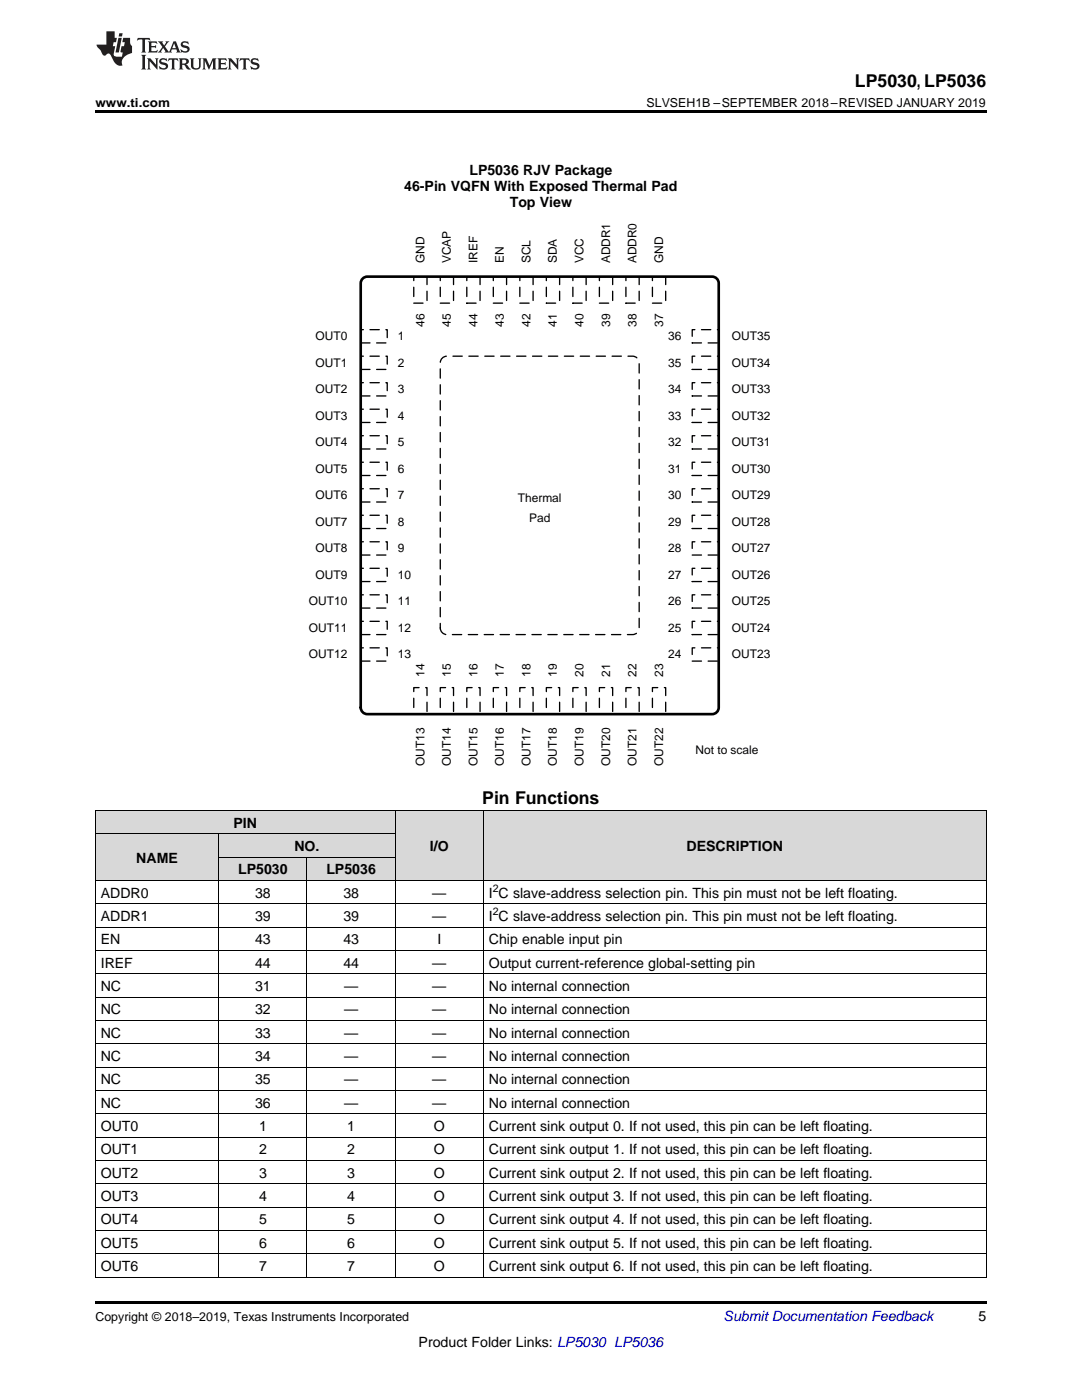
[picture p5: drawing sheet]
<svg xmlns="http://www.w3.org/2000/svg" width="216mm" height="279mm" viewBox="0 0 216 279" stroke-linecap="round" stroke-linejoin="round" font-family="sans-serif">
<g fill="#d8d8d8">
<path d="M78.9 161.8h17.6v14h-17.6z"/>
<path d="M96.5 161.8h100.3v14h-100.3z"/>
<path d="M19 166.4h24.7v9.4h-24.7z"/>
<path d="M43.7 171.1h17.6v4.7h-17.6z"/>
<path d="M61.3 171.1h17.6v4.7h-17.6z"/>
<path d="M43.7 166.4h17.6v4.7h-17.6z"/>
<path d="M61.3 166.4h17.6v4.7h-17.6z"/>
<path d="M19 161.8h24.7v4.6h-24.7z"/>
<path d="M43.7 161.8h17.6v4.6h-17.6z"/>
<path d="M61.3 161.8h17.6v4.6h-17.6z"/>
</g>
<path d="M19 259.7h177.8v.5h-177.8z" fill="#000"/>
<g fill="none" stroke="#000" stroke-width=".2">
<path d="M19 175.7h177.8M19 166.4h59.9M19 161.7h177.8M19.1 161.7v93.2M43.6 166.4v88.5M43.7 171h35.2M61.2 171.1v83.8M78.8 161.7v93.2M96.4 161.7v93.2M196.8 161.7v93.2M19 199h177.8M19 194.3h177.8"/>
<path d="M19 189.7h177.8M19 185h177.8M19 180.4h177.8M19 217.6h177.8M19 213h177.8M19 208.3h177.8M19 203.6h177.8M19 236.2h177.8M19 231.6h177.8M19 226.9h177.8M19 222.3h177.8M19 254.9h177.8"/>
<path d="M19 250.2h177.8M19 245.6h177.8M19 240.9h177.8"/>
</g>
<path d="M87.9 125.3a1.32 1.32 0 0 0 1.3 1.3h37a1.32 1.32 0 0 0 1.3-1.3v-52.9a1.32 1.32 0 0 0-1.3-1.3h-37a1.32 1.32 0 0 0-1.3 1.3v52.9" fill="none" stroke="#000" stroke-width=".26" stroke-dasharray="1.9 1.3"/>
<path d="M72 65.8h5.3v2.6h-5.3z" fill-rule="evenodd" fill="#fff"/>
<path d="M72 65.8h5.3v2.6h-5.3z" fill="none" stroke="#000" stroke-width=".26" stroke-dasharray="1.9 1.3"/>
<path d="M72 71.1h5.3v2.6h-5.3z" fill-rule="evenodd" fill="#fff"/>
<path d="M72 71.1h5.3v2.6h-5.3z" fill="none" stroke="#000" stroke-width=".26" stroke-dasharray="1.9 1.3"/>
<path d="M72 76.4h5.3v2.6h-5.3z" fill-rule="evenodd" fill="#fff"/>
<path d="M72 76.4h5.3v2.6h-5.3z" fill="none" stroke="#000" stroke-width=".26" stroke-dasharray="1.9 1.3"/>
<path d="M72 81.7h5.3v2.6h-5.3z" fill-rule="evenodd" fill="#fff"/>
<path d="M72 81.7h5.3v2.6h-5.3z" fill="none" stroke="#000" stroke-width=".26" stroke-dasharray="1.9 1.3"/>
<path d="M72 87h5.3v2.6h-5.3z" fill-rule="evenodd" fill="#fff"/>
<path d="M72 87h5.3v2.6h-5.3z" fill="none" stroke="#000" stroke-width=".26" stroke-dasharray="1.9 1.3"/>
<path d="M72 92.2h5.3v2.7h-5.3z" fill-rule="evenodd" fill="#fff"/>
<path d="M72 92.2h5.3v2.7h-5.3z" fill="none" stroke="#000" stroke-width=".26" stroke-dasharray="1.9 1.3"/>
<path d="M72 97.5h5.3v2.7h-5.3z" fill-rule="evenodd" fill="#fff"/>
<path d="M72 97.5h5.3v2.7h-5.3z" fill="none" stroke="#000" stroke-width=".26" stroke-dasharray="1.9 1.3"/>
<path d="M72 102.8h5.3v2.7h-5.3z" fill-rule="evenodd" fill="#fff"/>
<path d="M72 102.8h5.3v2.7h-5.3z" fill="none" stroke="#000" stroke-width=".26" stroke-dasharray="1.9 1.3"/>
<path d="M72 108.1h5.3v2.7h-5.3z" fill-rule="evenodd" fill="#fff"/>
<path d="M72 108.1h5.3v2.7h-5.3z" fill="none" stroke="#000" stroke-width=".26" stroke-dasharray="1.9 1.3"/>
<path d="M72 113.4h5.3v2.7h-5.3z" fill-rule="evenodd" fill="#fff"/>
<path d="M72 113.4h5.3v2.7h-5.3z" fill="none" stroke="#000" stroke-width=".26" stroke-dasharray="1.9 1.3"/>
<path d="M72 118.7h5.3v2.7h-5.3z" fill-rule="evenodd" fill="#fff"/>
<path d="M72 118.7h5.3v2.7h-5.3z" fill="none" stroke="#000" stroke-width=".26" stroke-dasharray="1.9 1.3"/>
<path d="M72 124h5.3v2.6h-5.3z" fill-rule="evenodd" fill="#fff"/>
<path d="M72 124h5.3v2.6h-5.3z" fill="none" stroke="#000" stroke-width=".26" stroke-dasharray="1.9 1.3"/>
<path d="M72 129.3h5.3v2.6h-5.3z" fill-rule="evenodd" fill="#fff"/>
<path d="M72 129.3h5.3v2.6h-5.3z" fill="none" stroke="#000" stroke-width=".26" stroke-dasharray="1.9 1.3"/>
<path d="M82.6 137.2h2.6v5.3h-2.6z" fill-rule="evenodd" fill="#fff"/>
<path d="M82.6 137.2h2.6v5.3h-2.6z" fill="none" stroke="#000" stroke-width=".26" stroke-dasharray="1.9 1.3"/>
<path d="M87.9 137.2h2.6v5.3h-2.6z" fill-rule="evenodd" fill="#fff"/>
<path d="M87.9 137.2h2.6v5.3h-2.6z" fill="none" stroke="#000" stroke-width=".26" stroke-dasharray="1.9 1.3"/>
<path d="M93.1 137.2h2.7v5.3h-2.7z" fill-rule="evenodd" fill="#fff"/>
<path d="M93.1 137.2h2.7v5.3h-2.7z" fill="none" stroke="#000" stroke-width=".26" stroke-dasharray="1.9 1.3"/>
<path d="M98.4 137.2h2.7v5.3h-2.7z" fill-rule="evenodd" fill="#fff"/>
<path d="M98.4 137.2h2.7v5.3h-2.7z" fill="none" stroke="#000" stroke-width=".26" stroke-dasharray="1.9 1.3"/>
<path d="M103.7 137.2h2.7v5.3h-2.7z" fill-rule="evenodd" fill="#fff"/>
<path d="M103.7 137.2h2.7v5.3h-2.7z" fill="none" stroke="#000" stroke-width=".26" stroke-dasharray="1.9 1.3"/>
<path d="M109 137.2h2.7v5.3h-2.7z" fill-rule="evenodd" fill="#fff"/>
<path d="M109 137.2h2.7v5.3h-2.7z" fill="none" stroke="#000" stroke-width=".26" stroke-dasharray="1.9 1.3"/>
<path d="M114.3 137.2h2.7v5.3h-2.7z" fill-rule="evenodd" fill="#fff"/>
<path d="M114.3 137.2h2.7v5.3h-2.7z" fill="none" stroke="#000" stroke-width=".26" stroke-dasharray="1.9 1.3"/>
<path d="M119.6 137.2h2.6v5.3h-2.6z" fill-rule="evenodd" fill="#fff"/>
<path d="M119.6 137.2h2.6v5.3h-2.6z" fill="none" stroke="#000" stroke-width=".26" stroke-dasharray="1.9 1.3"/>
<path d="M124.9 137.2h2.6v5.3h-2.6z" fill-rule="evenodd" fill="#fff"/>
<path d="M124.9 137.2h2.6v5.3h-2.6z" fill="none" stroke="#000" stroke-width=".26" stroke-dasharray="1.9 1.3"/>
<path d="M130.2 137.2h2.6v5.3h-2.6z" fill-rule="evenodd" fill="#fff"/>
<path d="M130.2 137.2h2.6v5.3h-2.6z" fill="none" stroke="#000" stroke-width=".26" stroke-dasharray="1.9 1.3"/>
<path d="M138.1 129.3h5.3v2.6h-5.3z" fill-rule="evenodd" fill="#fff"/>
<path d="M138.1 129.3h5.3v2.6h-5.3z" fill="none" stroke="#000" stroke-width=".26" stroke-dasharray="1.9 1.3"/>
<path d="M138.1 124h5.3v2.6h-5.3z" fill-rule="evenodd" fill="#fff"/>
<path d="M138.1 124h5.3v2.6h-5.3z" fill="none" stroke="#000" stroke-width=".26" stroke-dasharray="1.9 1.3"/>
<path d="M138.1 118.7h5.3v2.7h-5.3z" fill-rule="evenodd" fill="#fff"/>
<path d="M138.1 118.7h5.3v2.7h-5.3z" fill="none" stroke="#000" stroke-width=".26" stroke-dasharray="1.9 1.3"/>
<path d="M138.1 113.4h5.3v2.7h-5.3z" fill-rule="evenodd" fill="#fff"/>
<path d="M138.1 113.4h5.3v2.7h-5.3z" fill="none" stroke="#000" stroke-width=".26" stroke-dasharray="1.9 1.3"/>
<path d="M138.1 108.1h5.3v2.7h-5.3z" fill-rule="evenodd" fill="#fff"/>
<path d="M138.1 108.1h5.3v2.7h-5.3z" fill="none" stroke="#000" stroke-width=".26" stroke-dasharray="1.9 1.3"/>
<path d="M138.1 102.8h5.3v2.7h-5.3z" fill-rule="evenodd" fill="#fff"/>
<path d="M138.1 102.8h5.3v2.7h-5.3z" fill="none" stroke="#000" stroke-width=".26" stroke-dasharray="1.9 1.3"/>
<path d="M138.1 97.5h5.3v2.7h-5.3z" fill-rule="evenodd" fill="#fff"/>
<path d="M138.1 97.5h5.3v2.7h-5.3z" fill="none" stroke="#000" stroke-width=".26" stroke-dasharray="1.9 1.3"/>
<path d="M138.1 92.2h5.3v2.7h-5.3z" fill-rule="evenodd" fill="#fff"/>
<path d="M138.1 92.2h5.3v2.7h-5.3z" fill="none" stroke="#000" stroke-width=".26" stroke-dasharray="1.9 1.3"/>
<path d="M138.1 87h5.3v2.6h-5.3z" fill-rule="evenodd" fill="#fff"/>
<path d="M138.1 87h5.3v2.6h-5.3z" fill="none" stroke="#000" stroke-width=".26" stroke-dasharray="1.9 1.3"/>
<path d="M138.1 81.7h5.3v2.6h-5.3z" fill-rule="evenodd" fill="#fff"/>
<path d="M138.1 81.7h5.3v2.6h-5.3z" fill="none" stroke="#000" stroke-width=".26" stroke-dasharray="1.9 1.3"/>
<path d="M138.1 76.4h5.3v2.6h-5.3z" fill-rule="evenodd" fill="#fff"/>
<path d="M138.1 76.4h5.3v2.6h-5.3z" fill="none" stroke="#000" stroke-width=".26" stroke-dasharray="1.9 1.3"/>
<path d="M138.1 71.1h5.3v2.6h-5.3z" fill-rule="evenodd" fill="#fff"/>
<path d="M138.1 71.1h5.3v2.6h-5.3z" fill="none" stroke="#000" stroke-width=".26" stroke-dasharray="1.9 1.3"/>
<path d="M138.1 65.8h5.3v2.6h-5.3z" fill-rule="evenodd" fill="#fff"/>
<path d="M138.1 65.8h5.3v2.6h-5.3z" fill="none" stroke="#000" stroke-width=".26" stroke-dasharray="1.9 1.3"/>
<path d="M130.2 55.2h2.6v5.3h-2.6z" fill-rule="evenodd" fill="#fff"/>
<path d="M130.2 55.2h2.6v5.3h-2.6z" fill="none" stroke="#000" stroke-width=".26" stroke-dasharray="1.9 1.3"/>
<path d="M124.9 55.2h2.6v5.3h-2.6z" fill-rule="evenodd" fill="#fff"/>
<path d="M124.9 55.2h2.6v5.3h-2.6z" fill="none" stroke="#000" stroke-width=".26" stroke-dasharray="1.9 1.3"/>
<path d="M119.6 55.2h2.6v5.3h-2.6z" fill-rule="evenodd" fill="#fff"/>
<path d="M119.6 55.2h2.6v5.3h-2.6z" fill="none" stroke="#000" stroke-width=".26" stroke-dasharray="1.9 1.3"/>
<path d="M114.3 55.2h2.7v5.3h-2.7z" fill-rule="evenodd" fill="#fff"/>
<path d="M114.3 55.2h2.7v5.3h-2.7z" fill="none" stroke="#000" stroke-width=".26" stroke-dasharray="1.9 1.3"/>
<path d="M109 55.2h2.7v5.3h-2.7z" fill-rule="evenodd" fill="#fff"/>
<path d="M109 55.2h2.7v5.3h-2.7z" fill="none" stroke="#000" stroke-width=".26" stroke-dasharray="1.9 1.3"/>
<path d="M103.7 55.2h2.7v5.3h-2.7z" fill-rule="evenodd" fill="#fff"/>
<path d="M103.7 55.2h2.7v5.3h-2.7z" fill="none" stroke="#000" stroke-width=".26" stroke-dasharray="1.9 1.3"/>
<path d="M98.4 55.2h2.7v5.3h-2.7z" fill-rule="evenodd" fill="#fff"/>
<path d="M98.4 55.2h2.7v5.3h-2.7z" fill="none" stroke="#000" stroke-width=".26" stroke-dasharray="1.9 1.3"/>
<path d="M93.1 55.2h2.7v5.3h-2.7z" fill-rule="evenodd" fill="#fff"/>
<path d="M93.1 55.2h2.7v5.3h-2.7z" fill="none" stroke="#000" stroke-width=".26" stroke-dasharray="1.9 1.3"/>
<path d="M87.9 55.2h2.6v5.3h-2.6z" fill-rule="evenodd" fill="#fff"/>
<path d="M87.9 55.2h2.6v5.3h-2.6z" fill="none" stroke="#000" stroke-width=".26" stroke-dasharray="1.9 1.3"/>
<path d="M82.6 55.2h2.6v5.3h-2.6z" fill-rule="evenodd" fill="#fff"/>
<path d="M82.6 55.2h2.6v5.3h-2.6z" fill="none" stroke="#000" stroke-width=".26" stroke-dasharray="1.9 1.3"/>
<path d="M72.5 55.5l.8-.3h68.8a1.32 1.32 0 0 1 1.3 1.3v84.7a1.32 1.32 0 0 1-1.3 1.3h-68.8a1.32 1.32 0 0 1-1.3-1.3v-84.7v-.4z" fill="none" stroke="#000" stroke-width=".53"/>
<path d="M19 22h177.8v.5h-177.8z" fill="#000"/>
<g fill="#231f20">
<path d="M27.5 7.6l-.1 .5 .4-.2h.6v.1v2.1l-.2 .4h1l-.3-.4v-2.1l.1-.1h.5l.5 .2-.2-.5zM29.5 8.3l.2 .3v1.5l-.2 .4h1.8l.2-.6a1.04 1.04 0 0 1-1.3 .2v-.7h.6l.3 .2v-.6l-.3 .2h-.6v-.6l.8-.1 .4 .3-.2-.5zM31.5 8.3l.9 1.1-.9 1.1h.8l-.2-.2 .5-.7 .4 .7-.2 .2h1.5l-.1-.2 .1-.4h.9l.1 .4-.2 .2h1l-.3-.3-.7-1.9h-.5l-.9 2-.8-1 .9-1h-.8l.1 .3-.3 .5-.4-.6 .2-.2zM34.7 8.6l.4 1h-.7zM36.3 8.4a.63 .63 0 0 0-.2 .7 .63 .63 0 0 0 .6 .4l.6 .2 .1 .2a.75 .75 0 0 1-.7 .4 .75 .75 0 0 1-.6-.5l.1 .7 .1-.1a1.11 1.11 0 0 0 1.5-.6 1.13 1.13 0 0 0-1.2-.8l-.1-.4a1.04 1.04 0 0 1 1.2 .2l-.2-.5-.1 .1-.5-.2zM28.2 10.9l.2 .4v2.2l-.2 .4h1l-.3-.4v-2.2l.3-.4zM29.3 11.6l.3 .4v1.5l-.3 .4h.8l-.2-.4v-1.3l1.5 1.7v-1.9l.2-.4h-.7l.2 .4v.9l-1.1-1.3zM32 11.8a.62 .62 0 0 0-.2 .7 .62 .62 0 0 0 .6 .4l.6 .1 .1 .3a.76 .76 0 0 1-.7 .3 .76 .76 0 0 1-.6-.4l.1 .7 .1-.1a1.11 1.11 0 0 0 1.5-.6 1.13 1.13 0 0 0-1.2-.8l-.1-.4a1.04 1.04 0 0 1 1.2 .2l-.2-.6-.1 .1-.5-.1zM33.7 11.6l-.2 .6a.61 .61 0 0 1 .8-.3v1.6l-.2 .4h.9l-.2-.4v-1.6a.63 .63 0 0 1 .8 .3l-.2-.6zM35.6 11.6l.3 .4v1.5l-.3 .4h1l-.2-.2v-.8l.5 .2a.76 .76 0 0 0 1.2 .7l-1-1a.58 .58 0 0 0 .6-.5 .58 .58 0 0 0-.5-.6zM36.4 11.9h.1a.45 .45 0 0 1 .5 .1 .45 .45 0 0 1 .1 .5l-.7 .2zM37.9 11.6l.2 .2a2.17 2.17 0 0 0 .3 1.9 .99 .99 0 0 0 1.6-.6v-1.1l.2-.4h-.7l.2 .2a1.92 1.92 0 0 1-.2 1.8 .6 .6 0 0 1-.9-.5v-1.1l.2-.4zM40.4 11.6l.2 .4v1.5l-.2 .4h.7l-.2-.4v-1.4l.8 1.8 .8-1.8v1.4l-.2 .4h.9l-.2-.4v-1.5l.2-.4h-.8l-.6 1.5-.6-1.5zM43.4 11.6l.2 .4v1.5l-.2 .4h1.8l.2-.6a1.04 1.04 0 0 1-1.3 .1v-.6h.5l.4 .2v-.6l-.4 .2h-.5v-.7h.8l.3 .3-.1-.6zM45.5 11.6l.2 .4v1.5l-.2 .4h.7l-.2-.4v-1.3l1.5 1.7v-1.9l.2-.4h-.7l.2 .4v.9l-1.1-1.3zM47.9 11.6l-.1 .6a.61 .61 0 0 1 .8-.3v1.6l-.3 .4h1l-.3-.4 .1-1.6a.63 .63 0 0 1 .7 .3l-.1-.6zM50.2 11.8a.62 .62 0 0 0-.2 .7 .62 .62 0 0 0 .6 .4l.6 .1 .2 .3a.76 .76 0 0 1-.8 .3 .76 .76 0 0 1-.6-.4l.1 .7 .2-.1a1.11 1.11 0 0 0 1.5-.6 1.13 1.13 0 0 0-1.3-.8l-.1-.4a1.04 1.04 0 0 1 1.2 .2l-.1-.6-.2 .1-.5-.1z"/>
<path d="M21.2 6.3v2.6h-1.9l.1 .4 .7 .9a.91 .91 0 0 0 1 .8 .56 .56 0 0 1 .5-.3 .56 .56 0 0 1 .5 .3l.4 .8a1.53 1.53 0 0 0 1.9 1.2 1.54 1.54 0 0 1 1-2.1l.9-.3v-1.4a1.52 1.52 0 0 1-.3-1.6h-1.4l-.2 .8h.5l-.2 .8h-.4l-.2 1v.2l.4 .1-.2 .8a1.93 1.93 0 0 1-1.6-.3l.3-1.8h-.5l.2-.8h.4l.2-.8h-.4v-1.3zM23.6 7.6l-.6 2.9h.7l.6-2.9zM23.8 6.6l-.1 .7h.6l.2-.7z"/>
</g>
<g font-size="3.5">
<text x="170.6" y="17.3">LP5030, LP5036</text>
<text x="96.2" y="160.5">Pin Functions</text>
</g>
<g font-size="2.8">
<text x="93.7" y="34.9">LP5036 RJV Package</text>
<text x="80.6" y="38.1">46-Pin VQFN With Exposed Thermal Pad</text>
<text x="101.7" y="41.3">Top View</text>
<text x="46.6" y="165.2">PIN</text>
<text x="27.2" y="172.2">NAME</text>
<text x="58.7" y="169.8">NO.</text>
<text x="85.8" y="169.8">I/O</text>
<text x="137" y="169.8">DESCRIPTION</text>
<text x="20.1" y="179.1">ADDR0</text>
<text x="47.5" y="174.5">LP5030</text>
<text x="50.9" y="179.1">38</text>
<text x="65.1" y="174.5">LP5036</text>
<text x="68.5" y="179.1">38</text>
<text x="86.3" y="179.1">—</text>
<text x="97.5" y="179.1">I C slave-address selection pin. This pin must not be left floating.</text>
<text x="20.1" y="183.8">ADDR1</text>
<text x="50.9" y="183.8">39</text>
<text x="68.5" y="183.8">39</text>
<text x="86.3" y="183.8">—</text>
<text x="97.5" y="183.8">I C slave-address selection pin. This pin must not be left floating.</text>
<text x="20.1" y="188.5">EN</text>
<text x="50.9" y="188.5">43</text>
<text x="68.5" y="188.5">43</text>
<text x="87.3" y="188.5">I</text>
<text x="97.5" y="188.5">Chip enable input pin</text>
<text x="20.1" y="193.1">IREF</text>
<text x="20.1" y="197.8">NC</text>
<text x="50.9" y="193.1">44</text>
<text x="50.9" y="197.8">31</text>
<text x="68.5" y="193.1">44</text>
<text x="68.7" y="197.8">—</text>
<text x="86.3" y="193.1">—</text>
<text x="86.3" y="197.8">—</text>
<text x="97.5" y="193.1">Output current-reference global-setting pin</text>
<text x="97.5" y="197.8">No internal connection</text>
<text x="20.1" y="202.4">NC</text>
<text x="50.9" y="202.4">32</text>
<text x="68.7" y="202.4">—</text>
<text x="86.3" y="202.4">—</text>
<text x="97.5" y="202.4">No internal connection</text>
<text x="20.1" y="207.1">NC</text>
<text x="50.9" y="207.1">33</text>
<text x="68.7" y="207.1">—</text>
<text x="86.3" y="207.1">—</text>
<text x="97.5" y="207.1">No internal connection</text>
<text x="20.1" y="211.7">NC</text>
<text x="50.9" y="211.7">34</text>
<text x="68.7" y="211.7">—</text>
<text x="86.3" y="211.7">—</text>
<text x="97.5" y="211.7">No internal connection</text>
<text x="20.1" y="216.4">NC</text>
<text x="20.1" y="221.1">NC</text>
<text x="50.9" y="216.4">35</text>
<text x="50.9" y="221.1">36</text>
<text x="68.7" y="216.4">—</text>
<text x="68.7" y="221.1">—</text>
<text x="86.3" y="216.4">—</text>
<text x="86.3" y="221.1">—</text>
<text x="97.5" y="216.4">No internal connection</text>
<text x="97.5" y="221.1">No internal connection</text>
<text x="20.1" y="225.7">OUT0</text>
<text x="51.7" y="225.7">1</text>
<text x="69.3" y="225.7">1</text>
<text x="86.6" y="225.7">O</text>
<text x="97.5" y="225.7">Current sink output 0. If not used, this pin can be left floating.</text>
<text x="20.1" y="230.4">OUT1</text>
<text x="51.7" y="230.4">2</text>
<text x="69.3" y="230.4">2</text>
<text x="86.6" y="230.4">O</text>
<text x="97.5" y="230.4">Current sink output 1. If not used, this pin can be left floating.</text>
<text x="20.1" y="235">OUT2</text>
<text x="20.1" y="239.7">OUT3</text>
<text x="51.7" y="235">3</text>
<text x="51.7" y="239.7">4</text>
<text x="69.3" y="235">3</text>
<text x="69.3" y="239.7">4</text>
<text x="86.6" y="235">O</text>
<text x="86.6" y="239.7">O</text>
<text x="97.5" y="235">Current sink output 2. If not used, this pin can be left floating.</text>
<text x="97.5" y="239.7">Current sink output 3. If not used, this pin can be left floating.</text>
<text x="20.1" y="244.3">OUT4</text>
<text x="51.7" y="244.3">5</text>
<text x="69.3" y="244.3">5</text>
<text x="86.6" y="244.3">O</text>
<text x="97.5" y="244.3">Current sink output 4. If not used, this pin can be left floating.</text>
<text x="20.1" y="249">OUT5</text>
<text x="51.7" y="249">6</text>
<text x="69.3" y="249">6</text>
<text x="86.6" y="249">O</text>
<text x="97.5" y="249">Current sink output 5. If not used, this pin can be left floating.</text>
<text x="20.1" y="253.6">OUT6</text>
<text x="51.7" y="253.6">7</text>
<text x="69.3" y="253.6">7</text>
<text x="86.6" y="253.6">O</text>
<text x="97.5" y="253.6">Current sink output 6. If not used, this pin can be left floating.</text>
<text x="195.3" y="263.6">5</text>
<text x="83.5" y="268.9">Product Folder Links: LP5030 LP5036</text>
</g>
<text font-size="2.8" fill="#0000c8" x="144.4" y="263.6">Submit Documentation Feedback</text>
<g font-size="2.5">
<text x="19" y="21.4">www.ti.com</text>
<text x="129" y="21.4">SLVSEH1B –SEPTEMBER 2018–REVISED JANUARY 2019</text>
<text x="19" y="263.6">Copyright © 2018–2019, Texas Instruments Incorporated</text>
</g>
<g font-size="2.4">
<text x="84.7" y="52.6" transform="rotate(-90 84.7 52.6)">GND</text>
<text x="90" y="52.6" transform="rotate(-90 90 52.6)">VCAP</text>
<text x="95.3" y="52.6" transform="rotate(-90 95.3 52.6)">IREF</text>
<text x="100.6" y="52.6" transform="rotate(-90 100.6 52.6)">EN</text>
<text x="105.8" y="52.6" transform="rotate(-90 105.8 52.6)">SCL</text>
<text x="111.1" y="52.6" transform="rotate(-90 111.1 52.6)">SDA</text>
<text x="116.4" y="52.6" transform="rotate(-90 116.4 52.6)">VCC</text>
<text x="121.7" y="52.6" transform="rotate(-90 121.7 52.6)">ADDR1</text>
<text x="127" y="52.6" transform="rotate(-90 127 52.6)">ADDR0</text>
<text x="132.3" y="52.6" transform="rotate(-90 132.3 52.6)">GND</text>
<text x="84.7" y="65.3" transform="rotate(-90 84.7 65.3)">46</text>
<text x="90" y="65.3" transform="rotate(-90 90 65.3)">45</text>
<text x="95.3" y="65.3" transform="rotate(-90 95.3 65.3)">44</text>
<text x="100.6" y="65.3" transform="rotate(-90 100.6 65.3)">43</text>
<text x="105.8" y="65.3" transform="rotate(-90 105.8 65.3)">42</text>
<text x="111.1" y="65.3" transform="rotate(-90 111.1 65.3)">41</text>
<text x="116.4" y="65.3" transform="rotate(-90 116.4 65.3)">40</text>
<text x="121.7" y="65.3" transform="rotate(-90 121.7 65.3)">39</text>
<text x="127" y="65.3" transform="rotate(-90 127 65.3)">38</text>
<text x="132.3" y="65.3" transform="rotate(-90 132.3 65.3)">37</text>
<text x="63" y="67.9">OUT0</text>
<text x="79.4" y="67.9">1</text>
<text x="133.4" y="67.9">36</text>
<text x="146.1" y="67.9">OUT35</text>
<text x="63" y="73.2">OUT1</text>
<text x="79.4" y="73.2">2</text>
<text x="133.4" y="73.2">35</text>
<text x="146.1" y="73.2">OUT34</text>
<text x="63" y="78.5">OUT2</text>
<text x="63" y="83.8">OUT3</text>
<text x="79.4" y="78.5">3</text>
<text x="79.4" y="83.8">4</text>
<text x="133.4" y="83.8">33</text>
<text x="133.4" y="78.5">34</text>
<text x="146.1" y="83.8">OUT32</text>
<text x="146.1" y="78.5">OUT33</text>
<text x="63" y="89.1">OUT4</text>
<text x="79.4" y="89.1">5</text>
<text x="133.4" y="89.1">32</text>
<text x="146.1" y="89.1">OUT31</text>
<text x="63" y="94.4">OUT5</text>
<text x="79.4" y="94.4">6</text>
<text x="133.4" y="94.4">31</text>
<text x="146.1" y="94.4">OUT30</text>
<text x="63" y="99.7">OUT6</text>
<text x="79.4" y="99.7">7</text>
<text x="103.3" y="100.2">Thermal</text>
<text x="133.4" y="99.7">30</text>
<text x="146.1" y="99.7">OUT29</text>
<text x="63" y="104.9">OUT7</text>
<text x="79.4" y="104.9">8</text>
<text x="105.6" y="104.2">Pad</text>
<text x="133.4" y="104.9">29</text>
<text x="146.1" y="104.9">OUT28</text>
<text x="63" y="110.2">OUT8</text>
<text x="79.4" y="110.2">9</text>
<text x="133.4" y="110.2">28</text>
<text x="146.1" y="110.2">OUT27</text>
<text x="63" y="115.5">OUT9</text>
<text x="79.4" y="115.5">10</text>
<text x="133.4" y="115.5">27</text>
<text x="146.1" y="115.5">OUT26</text>
<text x="61.7" y="120.8">OUT10</text>
<text x="79.4" y="120.8">11</text>
<text x="133.4" y="120.8">26</text>
<text x="146.1" y="120.8">OUT25</text>
<text x="61.7" y="126.1">OUT11</text>
<text x="61.7" y="131.4">OUT12</text>
<text x="79.4" y="126.1">12</text>
<text x="79.4" y="131.4">13</text>
<text x="133.4" y="131.4">24</text>
<text x="133.4" y="126.1">25</text>
<text x="146.1" y="131.4">OUT23</text>
<text x="146.1" y="126.1">OUT24</text>
<text x="84.7" y="135.1" transform="rotate(-90 84.7 135.1)">14</text>
<text x="90" y="135.1" transform="rotate(-90 90 135.1)">15</text>
<text x="95.3" y="135.1" transform="rotate(-90 95.3 135.1)">16</text>
<text x="100.6" y="135.1" transform="rotate(-90 100.6 135.1)">17</text>
<text x="105.8" y="135.1" transform="rotate(-90 105.8 135.1)">18</text>
<text x="111.1" y="135.1" transform="rotate(-90 111.1 135.1)">19</text>
<text x="116.4" y="135.1" transform="rotate(-90 116.4 135.1)">20</text>
<text x="121.7" y="135.1" transform="rotate(-90 121.7 135.1)">21</text>
<text x="127" y="135.1" transform="rotate(-90 127 135.1)">22</text>
<text x="132.3" y="135.1" transform="rotate(-90 132.3 135.1)">23</text>
<text x="84.7" y="152.8" transform="rotate(-90 84.7 152.8)">OUT13</text>
<text x="90" y="152.8" transform="rotate(-90 90 152.8)">OUT14</text>
<text x="95.3" y="152.8" transform="rotate(-90 95.3 152.8)">OUT15</text>
<text x="100.6" y="152.8" transform="rotate(-90 100.6 152.8)">OUT16</text>
<text x="105.8" y="152.8" transform="rotate(-90 105.8 152.8)">OUT17</text>
<text x="111.1" y="152.8" transform="rotate(-90 111.1 152.8)">OUT18</text>
<text x="116.4" y="152.8" transform="rotate(-90 116.4 152.8)">OUT19</text>
<text x="121.7" y="152.8" transform="rotate(-90 121.7 152.8)">OUT20</text>
<text x="127" y="152.8" transform="rotate(-90 127 152.8)">OUT21</text>
<text x="132.3" y="152.8" transform="rotate(-90 132.3 152.8)">OUT22</text>
<text x="138.8" y="150.5">Not to scale</text>
</g>
<g font-size="2.1">
<text x="98.3" y="178">2</text>
<text x="98.3" y="182.7">2</text>
</g>
</svg>
